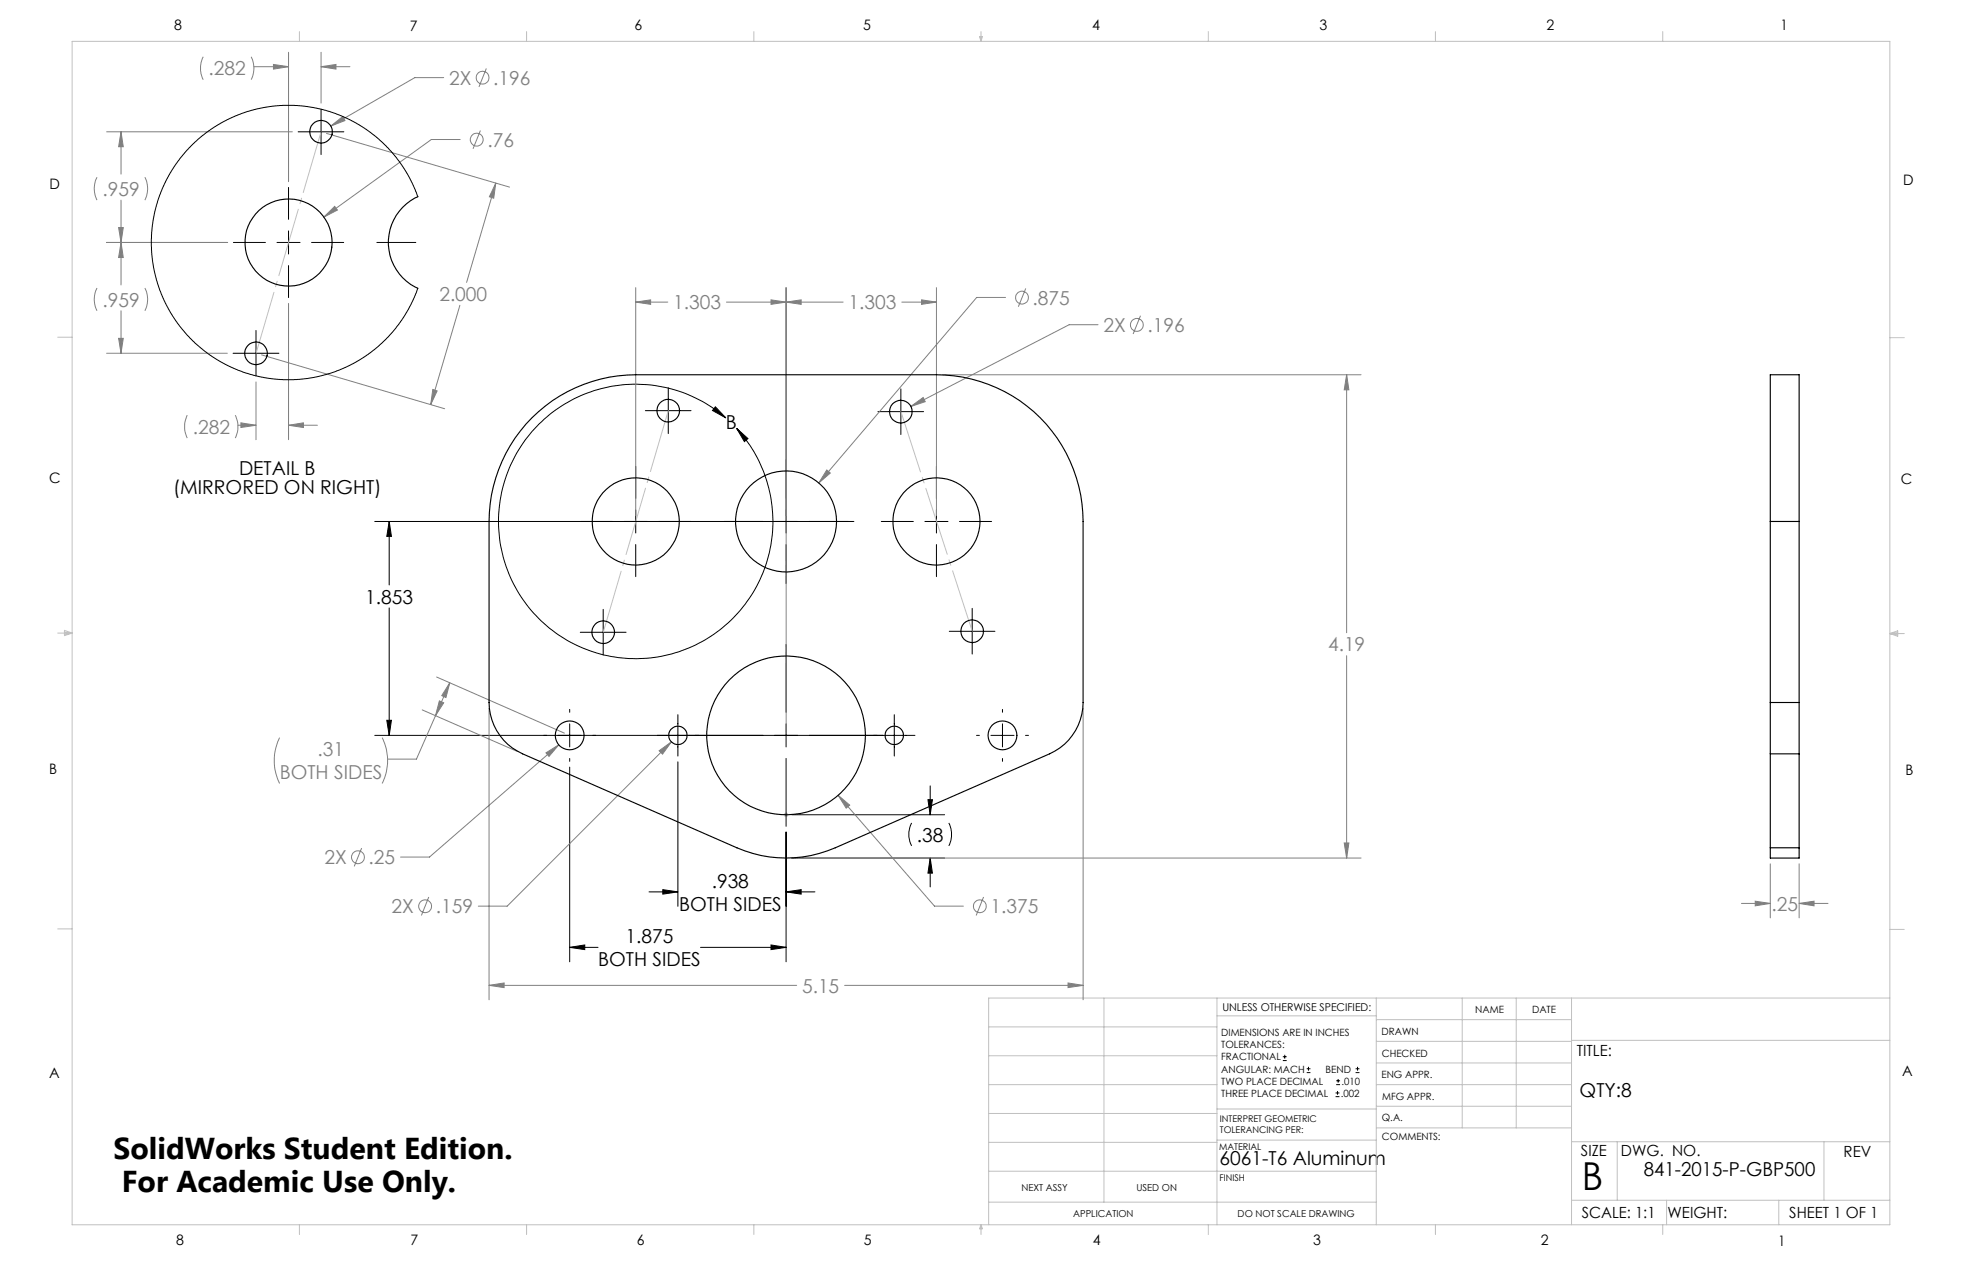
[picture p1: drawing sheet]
<svg xmlns="http://www.w3.org/2000/svg" width="432mm" height="279mm" viewBox="0 0 432 279" stroke-linecap="round" stroke-linejoin="round" font-family="sans-serif">
<g fill="none" stroke="#808080" stroke-width=".22">
<path d="M44.7 12.5a5.6 5.6 0 0 0 0 5M55.3 12.5a5.6 5.6 0 0 1 0 5M55.9 14.7h7.6M60.2 14.2l3.3 .5-3.3 .5zM63.5 11.5v28.5M70.7 14.7l3.2-.5v1zM70.7 11.5v11.2M70.7 14.7h6.3M97.6 17.1h-6.3l-18.5 10.6M107 15.1l-1.6 4M21.3 39l-.1 .3a5.6 5.6 0 0 0 .1 4.7M23.5 29h40.8"/>
<path d="M26.6 29l.5 3.3h-1zM26.6 29v9.3M31.9 39l.1 .3a5.6 5.6 0 0 1-.1 4.7M71.9 29.4l40.2 11.8M72.8 27.7l2.6-2.1 .5 .9zM101.3 30.7h-6.4l-23.6 17.1M105.7 28.7l-1.6 4M23.5 53.3h26.6M26.1 50.1h1l-.5 3.2zM26.6 53.3l.5 3.4h-1zM26.6 44v18.7M71.3 47.8l2.4-2.4 .6 .8z"/>
<path d="M109.1 40.3l-.4 3.3-1-.3zM109.1 40.3l-6.4 21.8M21.3 63.4l-.1 .3a5.5 5.5 0 0 0 .1 4.7M23.5 77.7h26.5M26.1 74.4h1l-.5 3.3zM26.6 68.4v9.3M31.9 63.4l.1 .3a5.5 5.5 0 0 1-.1 4.7M57.6 78.1l40.3 11.8M63.5 66.7v30M101.2 67.2l-6.4 21.8M139.9 66.5l3.3-.5v1zM139.9 66.5h7.1"/>
<path d="M139.9 63.3v50.2M159.9 66.5h25.7M169.7 66l3.3 .5-3.3 .5zM173 66.5l3.3-.5v1zM173 63.3v50.2M198.5 66.5h7.6M202.8 66l3.3 .5-3.3 .5zM206.1 63.3v50.2M221.3 65.4h-6.4l-34.7 40.9M225.7 63.5l-1.6 4M241.7 71.4h-6.4l-34.9 18M251 69.5l-1.6 4"/>
<path d="M41.2 91.3a5.9 5.9 0 0 0 0 5.1M51.8 91.3a5.9 5.9 0 0 1 0 5.1M52.4 93.6h3.9M53 93l3.3 .6-3.3 .5zM56.3 84v12.7M63.5 93.6l3.3-.6v1.1zM63.5 93.6h6.4M95.2 85.7l1 .3-1.4 3zM200.4 89.4l2.8-1.9 .4 .9zM207.4 82.4h92.1M296.4 82.4l.5 3.4h-1.1zM296.4 82.4v56.8"/>
<path d="M182 103.4l.7 .7-2.5 2.2zM92.9 156.2l20.9 9.1M95.8 157.4l-4.1 9.6h-6.4M96.1 148.9l28.1 12.4M96.7 154.2l.9 .4-1.8 2.8zM99 150.2l-.9 3.3-.9-.5zM99 150.2l-3.2 7.2M107.6 155.8v64.2M238.4 155.8v64.2M296.4 144.3v44.5M61.5 162.3a11.5 11.5 0 0 0 0 10.1M84.1 162.3a11.2 11.2 0 0 1 0 10.1"/>
<path d="M120.2 165.6l2.8-1.7-2.2 2.5zM123 163.9l-28.5 24.7h-6.3M145.1 165.2l2.7-2-2 2.7zM147.8 163.2l-36.2 36.2h-6.3M184.5 175l2.5 2.1-.8 .7zM184.5 175l21.2 24.4h6.3M79.6 186.6l-1.6 4M94.4 197.3l-1.7 4.1M174.3 188.8h125.2M216.5 197.3l-1.7 4.1M295.8 185.5h1.1l-.5 3.3zM383.3 198.8h6.3"/>
<path d="M386.3 198.3l3.3 .5-3.3 .5zM389.6 190v11.9M396 198.8l3.2-.5v1zM396 190v11.9M396 198.8h6.3M107.6 216.8l3.3-.5v1zM107.6 216.8h67.7M185.9 216.8h52.5M235.1 216.3l3.3 .5-3.3 .5z"/>
<circle cx="106.2" cy="17.1" r="1.41"/>
<circle cx="104.9" cy="30.7" r="1.42"/>
<circle cx="224.9" cy="65.5" r="1.41"/>
<circle cx="250.2" cy="71.5" r="1.4"/>
<circle cx="78.8" cy="188.6" r="1.42"/>
<circle cx="93.6" cy="199.4" r="1.42"/>
<circle cx="215.6" cy="199.4" r="1.42"/>
</g>
<g fill="none" stroke="#000" stroke-width=".22">
<path d="M65.6 29h10.1M70.7 24v10M51.4 53.3h7M61 53.3h5M63.5 41.2v7.1M63.5 50.8v5.1M63.5 58.4v7.1M68.6 53.3h7M82.9 53.3h8.6M51.3 77.7h10.1M56.3 72.7v10M142 90.3h10.1"/>
<path d="M147.1 85.3v10.1M157.4 89.5l2.3 2.4-2.9-1.6zM159.7 91.9a30.2 30.2 0 0 0-48.8 14.4 30.2 30.2 0 0 0 33.6 38.3 30.2 30.2 0 0 0 20.6-46.6l-3-3.7M162.1 94.3l2.5 2.2-.8 .7zM193.2 90.6h10.1M198.3 85.5v10.1M82.5 114.7h105.4M85.7 114.7l.4 3.3h-1zM85.7 114.7v14M139.9 102.6v7M139.9 112.2v5.1M139.9 119.8v7.1"/>
<path d="M173 101.1v8.5M173 112.2v5.1M173 119.8v8.6M194 114.7h7M203.6 114.7h5M206.1 102.6v7M206.1 112.2v5.1M206.1 119.8v7.1M211.2 114.7h7M85.7 133.7v28.1M127.7 139.1h10.1M132.8 134.1v10"/>
<path d="M208.9 138.9h10.1M214 133.8v10.1M85.1 158.5h1l-.4 3.3zM125.4 156.1v.6M125.4 159.2v5.1M149.2 157.2v9.1M173 141.8v14.9M173 159.2v5.1M196.8 157.2v9.1M220.6 156.1v.6M220.6 159.2v5.1M82.5 161.8h118.9"/>
<path d="M125.4 168.8v42.8M125.4 166.9v.6M149.2 167.6v31.8M173 166.9v14.9M174.3 179.2h33.6M204.2 175.9h1l-.5 3.3zM204.7 172.9v6.3M214.9 161.8h.6M218.1 161.8h5.1M220.6 166.9v.6M225.7 161.8h.6M142.8 196.2h6.4"/>
<path d="M145.9 195.7l3.3 .5-3.3 .5zM173 196.2l3.3-.5v1zM173 183.1v28.5M173 196.2h6.4M174.3 188.8h33.6M200.6 181a5.6 5.6 0 0 0 0 5.1M204.7 188.8v6.3M204.7 188.8l.5 3.3h-1zM208.8 181a5.6 5.6 0 0 1 0 5.1M125.4 208.4l3.3-.5v1zM125.4 208.4h6.2M154.2 208.4h18.8"/>
<path d="M169.7 207.9l3.3 .5-3.3 .5zM282.3 233.3h.9M282.3 232.5h.9M282.8 232.1v.8M287.6 236h.8M287.6 235.1h.8M288 234.7v.8M294.1 238.6h.8M294.1 237.8h.8M294.5 237.4v.8M298.3 236h.9M298.3 235.1h.9"/>
<path d="M298.8 234.7v.8M293.9 241.3h.9M293.9 240.5h.9M294.4 240v.8"/>
</g>
<g fill="none" stroke="#c0c0c0" stroke-width=".22">
<path d="M15.9 9.1h400v260.4h-400zM65.9 6.9v2.2M115.9 6.9v2.2M165.9 6.9v2.2M215.6 8h.6l-.3 1.1zM215.7 8l.2 1.1M215.9 6.9v2.2M216 8l-.1 1.1M265.9 6.9v2.2M315.9 6.9v2.2M365.9 6.9v2.2M12.7 74.2h3.2"/>
<path d="M415.9 74.3h3.2M12.7 139.3h3.2M14.2 139.1l1.7 .2M14.2 138.7l1.7 .6-1.7 .5zM15.9 139.3l-1.7 .3M415.9 139.4h3.2M415.9 139.4l1.8-.6v1.2zM415.9 139.4l1.8 .3M417.7 139.2l-1.8 .2M172.5 179.2h1M172.6 178.9l.8 .7M173 178.8v.9"/>
<path d="M173.4 178.9l-.8 .7M12.7 204.4h3.2M243 219.6v44.9M267.8 219.6v49.9M302.9 219.6v49.9M321.8 219.6v28.5M333.7 219.6v28.5M345.9 219.6v49.9M415.9 204.5h3.2M415.9 219.6h-198.3v49.9M217.6 238.6h50.2M217.6 232.3h50.2"/>
<path d="M217.6 225.9h50.2M267.8 223.5h35.1M302.9 233.9h43M302.9 229.1h43M302.9 224.3h43M302.9 238.6h43M345.9 228.9h70M217.6 257.7h85.3M217.6 251.3h50.2M217.6 245h50.2M267.8 250.8h35.1M267.8 244h35.1"/>
<path d="M302.9 248.1h43M302.9 243.4h43M345.9 251.2h70M355.9 251.2v12.9M401.4 251.2v12.9M65.9 269.5v2.1M115.9 269.5v2.1M165.9 269.5v2.1M215.9 269.5v2.1M215.9 269.5l.3 .8h-.6zM217.6 264.5h85.3M265.9 269.5v2.1"/>
<path d="M315.9 269.5v2.1M345.9 264.1h70M365.9 269.5v2.1M366.8 264.1v5.4M391.5 264.1v5.4"/>
</g>
<path d="M173 160.9v-52.5" fill="none" stroke="#808080" stroke-width=".22" stroke-dasharray="15.2 1.3 1.3 1.3" stroke-dashoffset=".4"/>
<path d="M70.7 29l-14.3 48.7M147.1 90.3l-14.3 48.8M198.3 90.5l15.7 48.4" fill="none" stroke="#c0c0c0" stroke-width=".22" stroke-dasharray="15.2 1.3 1.3 1.3" stroke-dashoffset="1.3"/>
<g fill="#000">
<path d="M157.4 89.5l2.3 2.4-2.9-1.6zM162.1 94.3l2.5 2.2-.8 .7z"/>
<path d="M204.2 175.9h1l-.5 3.3zM204.7 188.8l.5 3.3h-1z"/>
</g>
<path d="M295.8 185.5h1.1l-.5 3.3zM296.4 82.4l.5 3.4h-1.1zM109.1 40.3l-.4 3.3-1-.3zM95.2 85.7l1 .3-1.4 3z" fill="#808080"/>
<path d="M125.4 208.4l3.3-.5v1zM169.7 207.9l3.3 .5-3.3 .5zM145.9 195.7l3.3 .5-3.3 .5zM173 196.2l3.3-.5v1zM85.1 158.5h1l-.4 3.3zM85.7 114.7l.4 3.3h-1z" fill="#000"/>
<path d="M107.6 216.8l3.3-.5v1zM235.1 216.3l3.3 .5-3.3 .5zM202.8 66l3.3 .5-3.3 .5zM173 66.5l3.3-.5v1zM139.9 66.5l3.3-.5v1zM169.7 66l3.3 .5-3.3 .5zM120.2 165.6l.6 .8 2.2-2.5zM145.1 165.2l.7 .7 2-2.7zM184.5 175l1.7 2.8 .8-.7zM182 103.4l-1.8 2.9 2.5-2.2zM200.4 89.4l3.2-1-.4-.9zM96.7 154.2l.9 .4-1.8 2.8zM99 150.2l-.9 3.3-.9-.5zM386.3 198.3l3.3 .5-3.3 .5zM396 198.8l3.2-.5v1zM53 93l3.3 .6-3.3 .5zM63.5 93.6l3.3-.6v1.1zM26.6 53.3l.5 3.4h-1zM26.1 74.4h1l-.5 3.3zM26.1 50.1h1l-.5 3.2zM26.6 29l.5 3.3h-1zM70.7 14.7l3.2-.5v1zM60.2 14.2l3.3 .5-3.3 .5zM72.8 27.7l3.1-1.2-.5-.9zM71.3 47.8l3-1.6-.6-.8z" fill="#808080"/>
<g fill="none" stroke="#000" stroke-width=".25">
<path d="M92 43.3a11 11 0 0 0-6.5 10.1 11 11 0 0 0 6.5 10M117.1 91.9a32.5 32.5 0 0 1 22.8-9.5h66.2a32.3 32.3 0 0 1 32.3 32.3v39.9a12.4 12.4 0 0 1-7.4 11.2l-47.2 20.7a27.1 27.1 0 0 1-21.6 0l-47.2-20.7a12.5 12.5 0 0 1-7.4-11.2v-39.9a32.6 32.6 0 0 1 9.5-22.8zM389.6 114.7v-32.3h6.4v32.3M389.6 114.7v39.9M389.6 114.7h6.4M396 114.7v39.9M389.6 154.6v11.2M389.6 154.6h6.4M396 154.6v11.2M389.6 165.8v20.7M389.6 165.8h6.4M396 165.8v20.7"/>
<path d="M389.6 186.5v2.3h6.4v-2.3M389.6 186.5h6.4"/>
<circle cx="70.7" cy="29" r="2.49"/>
<circle cx="63.5" cy="53.4" r="9.6"/>
<circle cx="56.3" cy="77.7" r="2.48"/>
<circle cx="147.1" cy="90.3" r="2.49"/>
<circle cx="198.3" cy="90.6" r="2.48"/>
<circle cx="139.9" cy="114.7" r="9.6"/>
<circle cx="173" cy="114.7" r="11.1"/>
<circle cx="206.1" cy="114.7" r="9.6"/>
<circle cx="132.8" cy="139.1" r="2.5"/>
<circle cx="213.9" cy="138.9" r="2.49"/>
<circle cx="125.4" cy="161.8" r="3.2"/>
<circle cx="149.2" cy="161.8" r="2.02"/>
<circle cx="173" cy="161.8" r="17.5"/>
<circle cx="196.8" cy="161.8" r="2.02"/>
<circle cx="220.6" cy="161.8" r="3.2"/>
</g>
<path d="M92 43.3l-1-2.5-1.3-2.5-2.6-3.8-1.7-1.9-2-1.9-1.9-1.6-2.4-1.6-2.1-1.2-3.1-1.3-4.3-1.2-4.8-.6h-2.6l-2.8 .2-4.8 1.1-2.9 1-2.6 1.3-2 1.2-2.4 1.7-3.6 3.4-1.6 1.9-1.8 2.6-2.2 4.5-.9 2.3-.6 2.6-.5 2.7-.2 2.8 .3 5.1 1 4.6 .9 2.5 1.1 2.4 1.4 2.4 1.5 2.2 3.4 3.8 2.4 1.9 2.5 1.8 2.6 1.4 2.9 1.2 4.8 1.3 3.5 .4h3.1l4.4-.5 4.8-1.3 4.5-2.1 4.2-2.8 2-1.9 2-2.1 2.1-2.8 1.2-1.9 2.1-4.7" fill="none" stroke="#000" stroke-width=".22"/>
<text font-size="8.5" x="348.1" y="261.8">B</text>
<g font-size="6.6">
<text x="25" y="255">SolidWorks Student Edition.</text>
<text x="26.8" y="262.3">For Academic Use Only.</text>
</g>
<g font-size="4.2" fill="#808080">
<text x="45.9" y="16.6">.282</text>
<text x="98.8" y="18.6">2X</text>
<text x="108.6" y="18.6">.196</text>
<text x="107.3" y="32.3">.76</text>
<text x="22.5" y="43.1">.959</text>
<text x="22.5" y="67.5">.959</text>
<text x="96.7" y="66.2">2.000</text>
<text x="148.2" y="68">1.303</text>
<text x="186.8" y="68">1.303</text>
<text x="227.3" y="67">.875</text>
<text x="242.8" y="73">2X</text>
<text x="252.5" y="73">.196</text>
<text x="42.4" y="95.5">.282</text>
<text x="292.3" y="143.3">4.19</text>
<text x="69.9" y="166.4">.31</text>
<text x="61.6" y="171.4">BOTH SIDES</text>
<text x="71.4" y="190.1">2X</text>
<text x="81.1" y="190.1">.25</text>
<text x="86.2" y="200.9">2X</text>
<text x="95.9" y="200.9">.159</text>
<text x="218" y="200.9">1.375</text>
<text x="389.9" y="200.4">.25</text>
<text x="176.5" y="218.4">5.15</text>
</g>
<g font-size="4.2">
<text x="159.7" y="94.3">B</text>
<text x="52.6" y="104.6">DETAIL B</text>
<text x="38.1" y="108.8">(MIRRORED ON RIGHT)</text>
<text x="80.4" y="132.8">1.853</text>
<text x="201.8" y="185.2">.38</text>
<text x="156.6" y="195.3">.938</text>
<text x="149.4" y="200.3">BOTH SIDES</text>
<text x="137.6" y="207.5">1.875</text>
<text x="131.6" y="212.5">BOTH SIDES</text>
<text x="347.6" y="241.3">QTY:8</text>
<text x="268.4" y="256.3">6061-T6 Aluminum</text>
<text x="361.8" y="258.8">841-2015-P-GBP500</text>
</g>
<g font-size="3.4">
<text x="347.1" y="232.3">TITLE:</text>
<text x="347.9" y="254.3">SIZE</text>
<text x="356.7" y="254.4">DWG. NO.</text>
<text x="405.7" y="254.5">REV</text>
<text x="348.1" y="267.9">SCALE: 1:1</text>
<text x="367" y="268">WEIGHT:</text>
<text x="393.8" y="267.9">SHEET 1 OF 1</text>
</g>
<g font-size="3.2">
<text x="38.3" y="6.7">8</text>
<text x="90.2" y="6.7">7</text>
<text x="139.7" y="6.5">6</text>
<text x="190" y="6.5">5</text>
<text x="240.4" y="6.5">4</text>
<text x="290.4" y="6.7">3</text>
<text x="340.4" y="6.5">2</text>
<text x="391.9" y="6.7">1</text>
<text x="10.9" y="41.6">D</text>
<text x="418.9" y="40.7">D</text>
<text x="10.9" y="106.3">C</text>
<text x="418.4" y="106.4">C</text>
<text x="10.8" y="170.2">B</text>
<text x="419.4" y="170.6">B</text>
<text x="10.8" y="237.2">A</text>
<text x="418.6" y="236.8">A</text>
<text x="38.8" y="273.8">8</text>
<text x="90.4" y="273.8">7</text>
<text x="140.2" y="273.8">6</text>
<text x="190.1" y="273.9">5</text>
<text x="240.5" y="273.8">4</text>
<text x="289" y="273.9">3</text>
<text x="339.1" y="273.8">2</text>
<text x="391.4" y="274.1">1</text>
</g>
<text font-size="2.4" x="269" y="222.4">UNLESS OTHERWISE SPECIFIED:</text>
<g font-size="2.2">
<text x="268.8" y="228">DIMENSIONS ARE IN INCHES</text>
<text x="304.1" y="227.7">DRAWN</text>
<text x="324.7" y="222.9">NAME</text>
<text x="337.2" y="222.9">DATE</text>
<text x="268.8" y="230.6">TOLERANCES:</text>
<text x="268.8" y="233.3">FRACTIONAL</text>
<text x="304.1" y="232.6">CHECKED</text>
<text x="268.8" y="236">ANGULAR: MACH</text>
<text x="268.8" y="238.6">TWO PLACE DECIMAL</text>
<text x="291.7" y="236">BEND</text>
<text x="295.2" y="238.6">.010</text>
<text x="304" y="237.2">ENG APPR.</text>
<text x="268.8" y="241.3">THREE PLACE DECIMAL</text>
<text x="295.1" y="241.3">.002</text>
<text x="304.2" y="241.9">MFG APPR.</text>
<text x="304.1" y="246.7">Q.A.</text>
<text x="304.1" y="250.9">COMMENTS:</text>
</g>
<g font-size="2.1">
<text x="224.8" y="262">NEXT ASSY</text>
<text x="250.1" y="261.9">USED ON</text>
<text x="236.2" y="267.8">APPLICATION</text>
<text x="272.4" y="267.8">DO NOT SCALE DRAWING</text>
</g>
<g font-size="2">
<text x="268.5" y="246.8">INTERPRET GEOMETRIC</text>
<text x="268.5" y="249.4">TOLERANCING PER:</text>
<text x="268.3" y="252.9">MATERIAL</text>
<text x="268.4" y="259.7">FINISH</text>
</g>
</svg>
